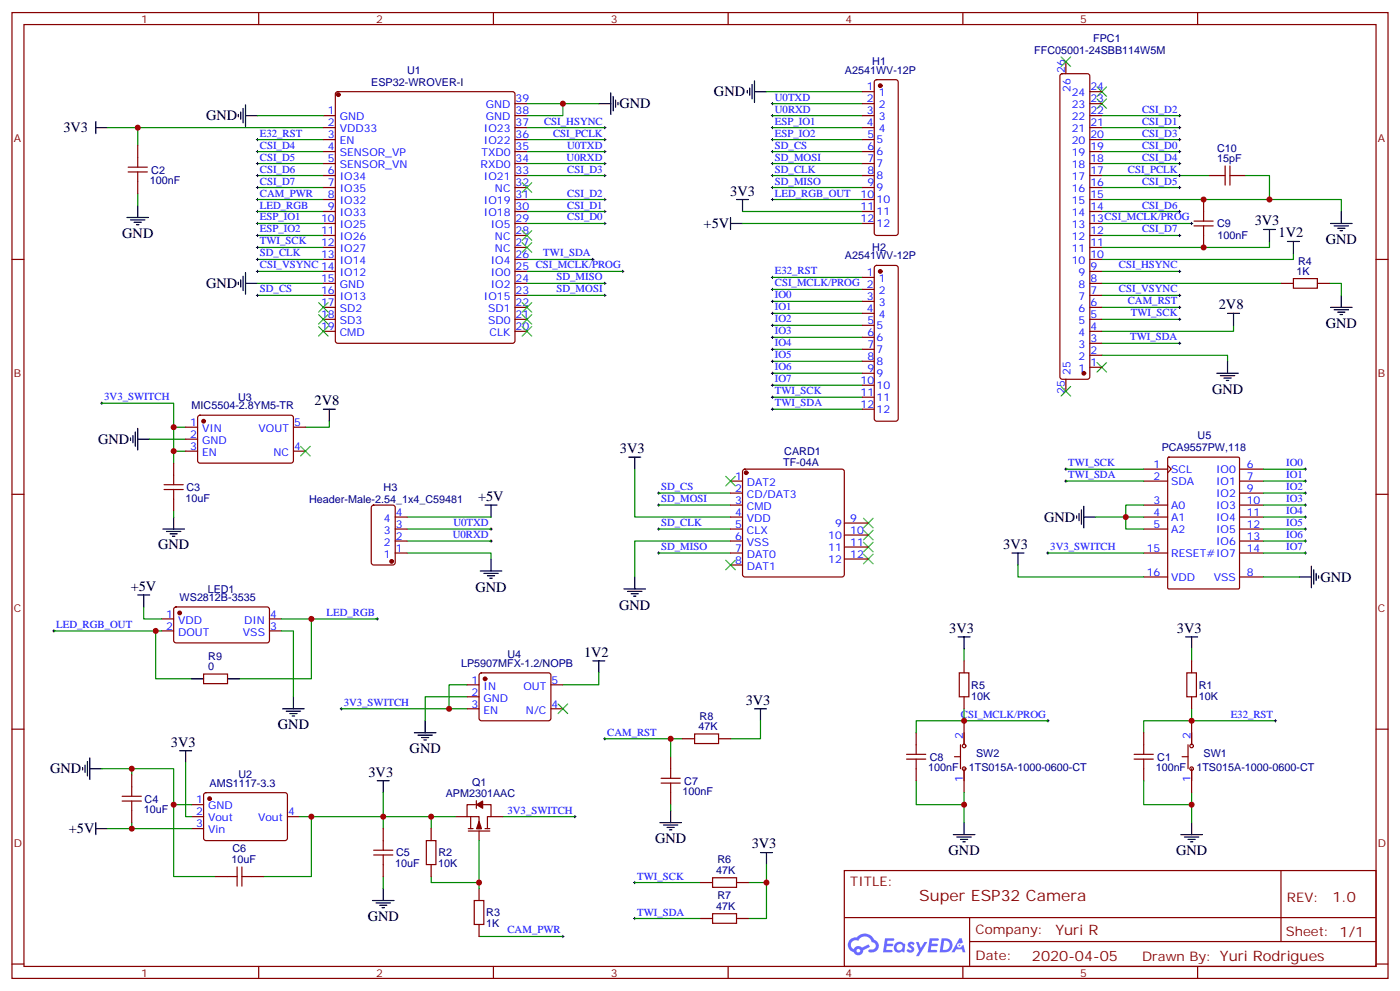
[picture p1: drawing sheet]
<svg xmlns="http://www.w3.org/2000/svg" width="412mm" height="292mm" viewBox="0 0 412 292" stroke-linecap="round" stroke-linejoin="round" font-family="sans-serif">
<g fill="none" stroke="#870000" stroke-width=".35">
<path d="M3.5 3.7h405.4v284.3h-405.4zM7.1 7.2h398.2v277.3h-398.2zM76.2 3.7v3.5M145.3 3.7v3.5M214.5 3.7v3.5M283.6 3.7v3.5M352.8 3.7v3.5M3.5 76.4h3.6M405.3 76.4h3.6M3.5 145.5h3.6M405.3 145.5h3.6M3.5 214.7h3.6"/>
<path d="M405.3 214.7h3.6M248.7 256.3h156.6v28.2h-156.6zM377.3 256.3v20.9M248.7 270.1h156.5M285.6 277.2h119.6M285.6 270.1v14.2M3.5 283.8h3.6M76.2 284.5v3.5M145.3 284.5v3.5M214.5 284.5v3.5M283.6 284.5v3.5M352.8 284.5v3.5"/>
<path d="M405.3 283.8h3.6"/>
</g>
<g fill="#5487ff">
<path d="M267.7 277.5a1.22 1.22 0 0 1 1.7 .2l-.4 .6a.47 .47 0 0 0-.3-.4 .47 .47 0 0 0-.5 .2l.1 .2a1.14 1.14 0 0 1 .8 1.8 1.14 1.14 0 0 1-1.9 0l-.2-.2 .5-.6 .7 .5a.29 .29 0 0 0 .3-.3 .29 .29 0 0 0-.2-.3 1.04 1.04 0 0 1-.6-1.7z"/>
<path d="M260.7 276.2h2.4l.3 .2-.2 .5-1.8 .1-.1 .8h1.5l.3 .4-.3 .4h-1.6l-.2 1.1h1.7l.2 .3-.2 .3-2.6 .1z"/>
<path d="M273.8 276.2h2.4l.3 .2-.1 .5-1.8 .1-.2 .8h1.6l.3 .4-.4 .4-1.6-.1-.1 1.1 1.7 .1 .2 .3-.2 .3-2.6 .1z"/>
<path d="M282.6 276.2h.7l.3 1.3-.6 .3a.69 .69 0 0 0-1 .3 .69 .69 0 0 0 .4 .9 .69 .69 0 0 0 .9-.6l.5-.2 .6 2.2h-.8l-.2-.9h-1.8l-.5 .9h-.8z"/>
<path d="M269.8 277.3h.8l.6 1.8 1.1-1.8h.9l-2.6 4.2h-.8l.9-1.5z"/>
<path d="M277.4 276.2l-.6 4.2h1.3a2.11 2.11 0 0 0 2.5-2.1 2.11 2.11 0 0 0-2.5-2.1zM278.1 277a1.39 1.39 0 0 1 1.7 1.4 1.39 1.39 0 0 1-1.8 1.2h-.3z"/>
<path d="M263.7 277.8a1.54 1.54 0 0 0-.1 2.2 1.54 1.54 0 0 0 2.2 .1l.6 .3 .3-2.3-.2-.3h-.4a1.49 1.49 0 0 0-2.4 0zM264 278.8a.94 .94 0 0 1 1.8 0 .94 .94 0 0 1-1.8 0z"/>
<path d="M250.4 276.6a2.18 2.18 0 0 0 1.1 3.7 1.44 1.44 0 0 0 1.6 .9 1.44 1.44 0 0 0 1.2-1.4l2-1.1-.5-.7-1.9 1a1.47 1.47 0 0 0-2.4 .4 1.39 1.39 0 0 1-.7-1.9 1.39 1.39 0 0 1 2-.5 2.12 2.12 0 0 1 2.2-1.3 2.12 2.12 0 0 1 1.9 1.7 1.14 1.14 0 0 1 1.1 1.4 1.14 1.14 0 0 1-1.7 .7 .43 .43 0 0 0-.5 .4 .43 .43 0 0 0 .4 .5 1.98 1.98 0 0 0 2.5-1.2 1.98 1.98 0 0 0-1.2-2.6 3.1 3.1 0 0 0-5.3-.6l-.9 .1zM252.3 279.9a.55 .55 0 0 1 1.1 0 .55 .55 0 0 1-1.1 0z"/>
<circle cx="282.6" cy="278.3" r=".26"/>
</g>
<g fill="none" stroke="#000" stroke-width=".35">
<path d="M28.2 37.6h3.5M28.2 35.8v3.5M70.2 33.7v.7M70.9 33v2.1M71.6 31.9v4.3M72.3 30.9v6.3M72.3 34h3.5M176.4 30.5h3.5M179.9 27.3v6.4M180.6 28.4v4.2M181.3 29.5v2.1M182 30.2v.7"/>
<path d="M220.1 26.6v.7M220.8 25.9v2.1M221.5 24.9v4.2M222.2 27h3.6M222.2 23.8v6.4M217 58.7h3.5M218.7 58.7v3.6M37.4 64h6.3M38.5 64.7h4.2M39.5 65.4h2.1M40.2 66.1h.7M40.6 60.5v3.5"/>
<path d="M215.2 65.8h3.5M215.2 64v3.6M372.2 67.6h3.5M373.9 67.6v3.5M379.2 71.1h3.6M381 71.1v3.5M391.9 65.8h6.4M393 66.5h4.2M394.1 67.2h2.1M394.8 67.9h.7M395.1 62.3v3.5M70.2 83.1v.7"/>
<path d="M70.9 82.4v2.1M71.6 81.3v4.2M72.3 83.4h3.5M72.3 80.3v6.3M361.6 92.3h3.5M363.4 92.3v3.5M391.9 90.5h6.4M393 91.2h4.2M394.1 91.9h2.1M394.8 92.6h.7M395.1 87v3.5M358.4 109.9h6.4"/>
<path d="M359.5 110.6h4.2M360.5 111.3h2.2M361.2 112h.7M361.6 106.4v3.5M38.5 128.9v.7M39.2 128.2v2.2M39.9 127.2v4.2M40.6 126.1v6.4M40.6 129.3h3.5M95.2 120.5h3.6M97 120.5v3.5M185.2 134.6h3.5"/>
<path d="M187 134.6v3.5M48 155.8h6.3M49 156.5h4.3M50.1 157.2h2.1M50.8 157.9h.7M51.2 152.2v3.6M142.9 148.7h3.5M144.6 148.7v3.5M317.1 151.9v.7M317.9 151.2v2.1M318.6 150.1v4.2M319.3 152.2h3.5"/>
<path d="M319.3 149v6.4M40.6 175.2h3.5M42.3 175.2v3.5M141.5 168.1h6.3M142.5 168.8h4.3M143.6 169.5h2.1M144.3 170.2h.7M144.6 164.6v3.5M183.8 173.4h6.3M184.9 174.1h4.2M185.9 174.8h2.1M186.6 175.5h.7"/>
<path d="M187 169.9v3.5M298.1 162.8h3.5M299.9 162.8v3.5M382.8 169.9h3.5M386.3 166.7v6.3M387 167.7v4.3M387.7 168.8v2.1M388.4 169.5v.7M56.4 199.8h3.6M67 199.8h3.6M174.6 194.6h3.6M176.4 194.6v3.5"/>
<path d="M282.2 187.5h3.6M284 187.5v3.5M349.2 187.5h3.6M351 187.5v3.5M83.3 208.7h6.3M84.3 209.4h4.2M85.4 210.1h2.1M86.1 210.8h.7M86.4 205.1v3.6M122.1 215.7h6.3M123.1 216.4h4.3M124.2 217.1h2.1"/>
<path d="M124.9 217.8h.7M125.2 212.2v3.5M222.2 208.7h3.6M224 208.7v3.5M24.3 226v.7M25 225.2v2.2M25.8 224.2v4.2M26.5 226.3h3.5M26.5 223.1v6.4M52.9 221h3.5M54.7 221v3.5M111.1 229.8h3.6"/>
<path d="M112.9 229.8v3.6M197.6 238.7v3.5M28.2 242.2v3.5M28.2 243.9h3.5M194.4 242.2h6.3M195.4 242.9h4.3M196.5 243.6h2.1M197.2 244.3h.7M224 251h3.5M225.8 251v3.5M280.8 245.7h6.4M281.9 246.4h4.2"/>
<path d="M282.9 247.1h2.1M283.6 247.8h.7M284 242.2v3.5M347.8 245.7h6.4M348.9 246.4h4.2M350 247.1h2.1M350.7 247.8h.7M351 242.2v3.5M109.7 265.1h6.4M110.8 265.8h4.2M111.8 266.5h2.1M112.5 267.2h.7"/>
<path d="M112.9 261.6v3.5"/>
</g>
<g fill="none" stroke="#000" stroke-width=".29">
<path d="M177.8 37.6h.7M178.2 37.2v.7M227.2 37.6h.7M227.2 34h.7M227.2 30.5h.7M227.5 30.2v.7M227.5 33.7v.7M227.5 37.2v.7M347.1 37.6h.7M347.1 34h.7M347.5 33.7v.7M347.5 37.2v.7"/>
<path d="M75.5 41.1h.7M75.5 58.7h.7M75.5 44.6h.7M75.5 48.2h.7M75.5 51.7h.7M75.5 55.2h.7M75.8 40.7v.8M75.8 44.3v.7M75.8 47.8v.7M75.8 51.3v.7M75.8 54.9v.7M75.8 58.4v.7"/>
<path d="M177.8 41.1h.7M177.8 58.7h.7M177.8 44.6h.7M177.8 48.2h.7M177.8 51.7h.7M178.2 40.7v.8M178.2 44.3v.7M178.2 47.8v.7M178.2 51.3v.7M178.2 58.4v.7M227.2 41.1h.7M227.2 58.7h.7"/>
<path d="M227.2 44.6h.7M227.2 48.2h.7M227.2 51.7h.7M227.2 55.2h.7M227.5 40.7v.8M227.5 44.3v.7M227.5 47.8v.7M227.5 51.3v.7M227.5 54.9v.7M227.5 58.4v.7M347.1 41.1h.7M347.1 44.6h.7"/>
<path d="M347.1 48.2h.7M347.1 51.7h.7M347.1 55.2h.7M347.5 40.7v.8M347.5 44.3v.7M347.5 47.8v.7M347.5 51.3v.7M347.5 54.9v.7M75.5 62.3h.7M75.5 79.9h.7M75.5 76.4h.7M75.5 72.8h.7"/>
<path d="M75.5 69.3h.7M75.5 65.8h.7M75.8 61.9v.7M75.8 65.4v.7M75.8 69v.7M75.8 72.5v.7M75.8 76v.7M75.8 79.6v.7M174.3 76.4h.7M174.6 76v.7M177.8 62.3h.7M177.8 65.8h.7"/>
<path d="M178.2 61.9v.7M178.2 65.4v.7M183.1 79.9h.7M183.4 79.6v.7M347.1 62.3h.7M347.1 79.9h.7M347.1 69.3h.7M347.5 61.9v.7M347.5 69v.7M347.5 79.6v.7M350.7 65.8h.7M351 65.4v.7"/>
<path d="M75.5 87h.7M75.8 86.6v.7M177.8 87h.7M177.8 83.4h.7M178.2 83.1v.7M178.2 86.6v.7M227.2 85.2h.7M227.2 81.7h.7M227.2 99.3h.7M227.2 95.8h.7M227.2 92.3h.7M227.2 88.7h.7"/>
<path d="M227.5 81.3v.7M227.5 84.8v.7M227.5 88.4v.7M227.5 91.9v.7M227.5 95.4v.7M227.5 99v.7M347.1 87h.7M347.1 90.5h.7M347.1 94h.7M347.5 86.6v.7M347.5 90.1v.7M347.5 93.7v.7"/>
<path d="M29.6 118.7h.7M30 118.4v.7M227.2 113.4h.7M227.2 109.9h.7M227.2 106.4h.7M227.2 102.8h.7M227.2 116.9h.7M227.5 102.5v.7M227.5 106v.7M227.5 109.5v.7M227.5 113.1v.7M227.5 116.6v.7"/>
<path d="M347.1 101.1h.7M347.5 100.7v.7M227.2 120.5h.7M227.5 120.1v.7M313.6 138.1h.7M314 137.8v.7M384.2 138.1h.7M384.5 137.8v.7M144.3 155.8h.7M144.3 159.3h.7M144.6 155.4v.7M144.6 158.9v.7"/>
<path d="M193.7 145.2h.7M193.7 148.7h.7M193.7 155.8h.7M194 144.8v.7M194 148.3v.7M194 155.4v.7M313.6 141.6h.7M314 141.3v.7M384.2 145.2h.7M384.2 148.7h.7M384.2 155.8h.7M384.2 141.6h.7"/>
<path d="M384.2 152.2h.7M384.2 159.3h.7M384.5 141.3v.7M384.5 144.8v.7M384.5 148.3v.7M384.5 151.9v.7M384.5 155.4v.7M384.5 158.9v.7M193.7 162.8h.7M194 162.5v.7M308.3 162.8h.7M308.7 162.5v.7"/>
<path d="M384.2 162.8h.7M384.5 162.5v.7M15.5 185.7h.7M15.9 185.4v.7M110.8 182.2h.7M111.1 181.9v.7M100.2 208.7h.7M100.5 208.3v.7M177.8 217.5h.7M178.2 217.1v.7M308.3 212.2h.7M308.7 211.8v.7"/>
<path d="M375.4 212.2h.7M375.7 211.8v.7M169 240.4h.7M169.3 240.1v.7M186.6 259.8h.7M187 259.5v.7M165.5 275.7h.7M165.8 275.3v.7M186.6 270.4h.7M187 270.1v.7"/>
</g>
<g fill="none" stroke="#008700" stroke-width=".35">
<path d="M31.7 37.6h63.5M40.6 37.6v5.3M75.8 34h19.4M155.2 37.6h23M155.2 30.5h21.2M165.8 30.5v3.5h-10.6M225.8 27h28.2M227.5 37.6h26.5M227.5 34h26.5M227.5 30.5h26.5M324.6 37.6h22.9M324.6 34h22.9"/>
<path d="M40.6 57v3.5M75.8 41.1h19.4M75.8 44.6h19.4M75.8 48.2h19.4M75.8 51.7h19.4M75.8 55.2h19.4M75.8 58.7h19.4M155.2 41.1h23M155.2 44.6h23M155.2 48.2h23M155.2 51.7h23M155.2 58.7h23"/>
<path d="M227.5 41.1h26.5M227.5 44.6h26.5M227.5 48.2h26.5M227.5 51.7h26.5M227.5 55.2h26.5M227.5 58.7h26.5M324.6 51.7h31.7M324.6 58.7h70.5v3.6M324.6 41.1h22.9M324.6 44.6h22.9M324.6 48.2h22.9M324.6 55.2h22.9"/>
<path d="M366.9 51.7h7v7M75.8 62.3h19.4M75.8 79.9h19.4M75.8 76.4h19.4M75.8 72.8h19.4M75.8 69.3h19.4M75.8 65.8h19.4M155.2 62.3h23M155.2 79.9h28.2M155.2 76.4h19.4M155.2 65.8h23M218.7 62.3h35.3"/>
<path d="M218.7 65.8h35.3M324.6 62.3h22.9M324.6 79.9h22.9M324.6 69.3h22.9M324.6 65.8h26.4M373.9 71.1v1.7h-49.3M381 74.6v1.8h-56.4M75.8 87h19.4M75.8 83.4h19.4M155.2 87h23M155.2 83.4h23M227.5 99.3h26.5"/>
<path d="M227.5 95.8h26.5M227.5 92.3h26.5M227.5 88.7h26.5M227.5 85.2h26.5M227.5 81.7h26.5M324.6 87h22.9M324.6 83.4h52.9M324.6 90.5h22.9M324.6 94h22.9M363.4 95.8v1.7h-38.8M391.6 83.4h3.5v3.6M30 118.7h21.2v7.1"/>
<path d="M227.5 113.4h26.5M227.5 109.9h26.5M227.5 106.4h26.5M227.5 102.8h26.5M227.5 116.9h26.5M324.6 104.6h37v1.8M324.6 101.1h22.9M44.1 129.3h10.6M51.2 132.8v3.5M54.7 125.8h-3.5v7h3.5M97 124v1.8h-7M187 138.1v14.1h28.2"/>
<path d="M227.5 120.5h26.5M314 138.1h22.9M372.2 138.1h12.3M51.2 150.5v1.7M119.9 155.8h24.7M119.9 152.2h24.7M119.9 159.3h24.7M194 155.8h21.2M194 145.2h21.2M194 148.7h21.2M215.2 159.3h-28.2v10.6M314 141.6h22.9"/>
<path d="M322.8 152.2h14.1M336.9 148.7h-5.3v7.1h5.3M372.2 155.8h12.3M372.2 152.2h12.3M372.2 141.6h12.3M372.2 145.2h12.3M372.2 148.7h12.3M372.2 159.3h12.3M42.3 178.7v3.5h5.3M119.9 162.8h24.7v1.8M194 162.8h21.2M299.9 166.3v3.6h37"/>
<path d="M308.7 162.8h28.2M372.2 162.8h12.3M372.2 169.9h10.6M15.9 185.7h31.7M45.9 185.7v14.1h10.5M82.9 185.7h3.5v19.4M82.9 182.2h28.2M91.7 182.2v17.6h-21.1M176.4 198.1v3.5h-10.6M284 191v3.6M351 191v3.6M100.5 208.7h31.8"/>
<path d="M137.6 201.6h-5.3v7.1h5.3M137.6 205.1h-12.4v7.1M178.2 217.5h22.9M197.6 217.5v5.3M224 212.2v5.3h-8.8M284 208.7v3.5M308.7 212.2h-38.8v3.5M351 208.7v3.5M375.7 212.2h-38.8v3.5M30 226.3h21.2v10.6h5.2M38.8 226.3v1.8M51.2 236.9v21.2h12.3"/>
<path d="M54.7 224.5v15.9h1.7M112.9 233.4v7h-24.7M197.6 236.9v1.8M269.9 229.8v7.1h14.1M284 233.4v8.8M336.9 229.8v7.1h14.1M351 233.4v8.8M31.7 243.9h24.7M38.8 242.2v1.7M91.7 240.4v17.7h-14.1M112.9 258.1v3.5M127 240.4v3.5"/>
<path d="M134.1 240.4h-21.2v3.5M141.1 247.5v12.3h-14.1v-1.7M141.1 259.8v1.8M148.2 240.4h21.1M187 259.8h19.4M225.8 254.5v5.3h-5.3M225.8 259.8v10.6h-5.3M141.1 275.7h24.7M187 270.4h19.4"/>
</g>
<g fill="none" stroke="#870000" stroke-width=".35">
<path d="M314 18.2v3.5M95.2 34h3.6M95.2 37.6h3.6M99 27.2l.5-.2h51.5l.5 .2 .2 .5v72.7l-.2 .5-.5 .2h-51.5l-.5-.3-.2-.4v-72.7zM151.7 34h3.5M151.7 37.6h3.5M151.7 30.5h3.5M254 34h3.5M254 37.6h3.5M254 30.5h3.5M254 27h3.5M257.8 23.7l.4-.2h5.7l.5 .2 .2 .5v44.4l-.3 .5-.4 .2h-5.7l-.5-.2-.2-.5v-44.4z"/>
<path d="M312.4 21.9l.5-.2h7.4l.5 .2 .2 .5v88.5l-.2 .5-.5 .3h-7.4l-.5-.3-.2-.5v-88.5zM321 34h3.6M321 37.6h3.6M321 30.5h3.6M321 27h3.6M37.7 49.2h5.7M37.7 50.6h5.7M40.6 42.9v6.3M40.6 50.6v6.4M95.2 41.1h3.6M95.2 44.6h3.6M95.2 48.2h3.6"/>
<path d="M95.2 51.7h3.6M95.2 55.2h3.6M95.2 58.7h3.6M151.7 41.1h3.5M151.7 44.6h3.5M151.7 48.2h3.5M151.7 51.7h3.5M151.7 55.2h3.5M151.7 58.7h3.5M254 41.1h3.5M254 44.6h3.5M254 48.2h3.5"/>
<path d="M254 51.7h3.5M254 55.2h3.5M254 58.7h3.5M321 41.1h3.6M321 44.6h3.6M321 48.2h3.6M321 51.7h3.6M321 55.2h3.6M321 58.7h3.6M354.5 58.7v6.4M356.3 51.7h4.6M360.9 48.9v5.6"/>
<path d="M362.3 51.7h4.6M362.3 48.9v5.6M95.2 62.3h3.6M95.2 65.8h3.6M95.2 69.3h3.6M95.2 72.8h3.6M95.2 76.4h3.6M95.2 79.9h3.6M151.7 62.3h3.5M151.7 65.8h3.5M151.7 69.3h3.5M151.7 72.8h3.5"/>
<path d="M151.7 76.4h3.5M151.7 79.9h3.5M254 62.3h3.5M254 65.8h3.5M257.8 78.3l.4-.2h5.7l.5 .2 .2 .5v44.5l-.3 .5-.4 .2h-5.7l-.5-.2-.2-.5v-44.5zM321 62.3h3.6M321 65.8h3.6M321 69.3h3.6M321 72.8h3.6M321 76.4h3.6M321 79.9h3.6M351.7 65.1h5.7"/>
<path d="M351.7 66.5h5.7M354.5 66.5v6.3M95.2 83.4h3.6M95.2 87h3.6M95.2 90.5h3.6M95.2 94h3.6M95.2 97.5h3.6M151.7 83.4h3.5M151.7 87h3.5M151.7 90.5h3.5M151.7 94h3.5M151.7 97.5h3.5"/>
<path d="M254 81.7h3.5M254 85.2h3.5M254 88.7h3.5M254 92.3h3.5M254 95.8h3.5M254 99.3h3.5M321 83.4h3.6M321 87h3.6M321 90.5h3.6M321 94h3.6M321 97.5h3.6M377.5 83.4h3.5"/>
<path d="M381 82h7.1v2.8h-7.1zM388.1 83.4h3.5M254 102.8h3.5M254 106.4h3.5M254 109.9h3.5M254 113.4h3.5M254 116.9h3.5M314 111.7v3.5M321 108.1h3.6M321 104.6h3.6M321 101.1h3.6M51.2 136.3v6.4"/>
<path d="M54.7 125.8h3.5M54.7 129.3h3.5M54.7 132.8h3.5M58.4 122.4l.5-.2 27.1 .1 .4 .6v13l-.7 .4h-27.1l-.4-.7v-12.7zM86.4 125.8h3.6M86.4 132.8h3.6M219 138.3l.4-.2h28.6l.5 .2 .2 .5v30.4l-.2 .5-.5 .2h-28.6l-.5-.3-.2-.4v-30.4zM254 120.5h3.5M336.9 138.1h7.1M344 137.1l1 1-1 1.1M344 134.8l.3-.2h20.5l.3 .2v38.2l-.2 .3-20.6 .1-.3-.2zM365.1 138.1h7.1"/>
<path d="M48.3 144.1h5.7M48.3 142.7h5.7M51.2 144.1v6.4M109.6 148.9l.5-.2h5.6l.7 .4v16.5l-.4 .7h-5.9l-.7-.4v-16.5zM116.4 152.2h3.5M116.4 155.8h3.5M116.4 159.3h3.5M215.2 141.6h3.5M215.2 148.7h3.5M215.2 152.2h3.5M215.2 155.8h3.5M215.2 145.2h3.5"/>
<path d="M215.2 159.3h3.5M248.7 154h7.1M248.7 157.5h7.1M336.9 141.6h7.1M336.9 148.7h7.1M336.9 152.2h7.1M336.9 155.8h7.1M365.1 141.6h7.1M365.1 148.7h7.1M365.1 152.2h7.1M365.1 155.8h7.1M365.1 145.2h7.1"/>
<path d="M365.1 159.3h7.1M51.4 178.9l.5-.2h27l.5 .7-.1 9.4-.6 .5-27.1-.1-.4-.6v-9.2zM116.4 162.8h3.5M215.2 162.8h3.5M215.2 166.3h3.5M248.7 161h7.1M248.7 164.6h7.1M336.9 169.9h7.1M336.9 162.8h7.1M365.1 169.9h7.1M365.1 162.8h7.1M47.6 182.2h3.6"/>
<path d="M47.6 185.7h3.6M60 198.4h7v2.9h-7zM79.4 182.2h3.5M79.4 185.7h3.5M141.3 198.3l.5-.2h20l.5 .7-.1 13-.6 .4-20.1-.1-.4-.6v-12.7zM282.6 198.1h2.8v7h-2.8zM284 194.6v3.5M349.6 198.1h2.8v7h-2.8zM351 194.6v3.5M137.6 201.6h3.5M137.6 205.1h3.5M137.6 208.7h3.5"/>
<path d="M162.3 201.6h3.5M162.3 208.7h3.5M201.1 217.5h3.5M204.6 216.1h7.1v2.8h-7.1zM211.7 217.5h3.5M269.9 215.7v6.4M282.9 219.3v7M284 205.1v3.6M284 212.2v7.1M336.9 215.7v6.4M350 219.3v7M351 205.1v3.6"/>
<path d="M351 212.2v7.1M36 235.8h5.6M36 234.4h5.6M38.8 228.1v6.3M38.8 235.8v6.4M56.4 236.9h3.6M60.2 233.6l.5-.2h23.5l.5 .7-.1 12.9-.6 .5-23.6-.1-.4-.6v-12.7zM140.1 236.9h-2.5v3.5h3.5v3.5M140.3 235.7v2.3M141.8 236.9h2.8v3.5h-1v3.5M194.7 229.1h5.7M194.7 230.5h5.7"/>
<path d="M197.6 222.8v6.3M197.6 230.5v6.4M267.1 222.1h5.6M267.1 223.5h5.6M269.9 223.5v6.3M281.2 222.8h1.7M284 226.3v7.1M334.1 222.1h5.6M334.1 223.5h5.6M336.9 223.5v6.3M348.2 222.8h1.8M351 226.3v7.1"/>
<path d="M56.4 240.4h3.6M56.4 243.9h3.6M63.5 258.1h6.3M69.8 255.2v5.7M71.3 255.2v5.7M71.3 258.1h6.3M84.7 240.4h3.5M110.1 251.7h5.6M110.1 250.3h5.6M112.9 243.9v6.4M112.9 251.7v6.4M125.6 247.5h2.8v7h-2.8z"/>
<path d="M127 243.9v3.6M127 254.5v3.6M134.1 240.4h3.5M137.9 243.9h1.4M137.9 244.7h6.4M138.6 240.4v3.5M140.4 243.9h1.4M141.1 244.7v2.8M142.9 243.9h1.4M144.6 240.4h3.6M206.4 259.8h3.5M209.9 258.4h7.1v2.8h-7.1z"/>
<path d="M217 259.8h3.5M139.7 265.1h2.8v7.1h-2.8zM141.1 261.6v3.5M141.1 272.2v3.5M206.4 270.4h3.5M209.9 269h7.1v2.8h-7.1zM217 270.4h3.5"/>
<circle cx="284" cy="219.6" r=".53"/>
<circle cx="351" cy="219.6" r=".53"/>
<circle cx="284" cy="226.3" r=".53"/>
<circle cx="351" cy="226.3" r=".53"/>
</g>
<g fill="#870000" stroke="#870000" stroke-width=".35">
<path d="M140.4 236.9l1.8-1.1v2.1z"/>
<path d="M141.1 241.8l.7 2.1h-1.4z"/>
<circle cx="61.7" cy="235.1" r=".53"/>
<circle cx="60" cy="124" r=".53"/>
<circle cx="142.9" cy="199.8" r=".53"/>
<circle cx="99.7" cy="27.9" r=".53"/>
<circle cx="52.9" cy="180.4" r=".53"/>
<circle cx="259.3" cy="25.2" r=".53"/>
<circle cx="259.3" cy="79.9" r=".53"/>
<circle cx="319.3" cy="109.9" r=".53"/>
<circle cx="115.4" cy="165.3" r=".53"/>
<circle cx="219.8" cy="139.2" r=".53"/>
</g>
<g fill="none" stroke="#3c3" stroke-width=".35">
<path d="M312.6 16.8l2.8 2.8M315.4 16.8l-2.8 2.8M323.1 25.6l2.9 2.8M323.1 29.1l2.9 2.8M326 25.6l-2.9 2.8M326 29.1l-2.9 2.8M153.8 53.8l2.8 2.8M156.6 53.8l-2.8 2.8M153.8 67.9l2.8 2.8M153.8 71.4l2.8 2.9M156.6 67.9l-2.8 2.8M156.6 71.4l-2.8 2.9"/>
<path d="M93.8 89.1l2.9 2.8M93.8 92.6l2.9 2.8M93.8 96.1l2.9 2.9M96.7 89.1l-2.9 2.8M96.7 92.6l-2.9 2.8M96.7 96.1l-2.9 2.9M153.8 89.1l2.8 2.8M153.8 92.6l2.8 2.8M153.8 96.1l2.8 2.9M156.6 89.1l-2.8 2.8M156.6 92.6l-2.8 2.8M156.6 96.1l-2.8 2.9"/>
<path d="M312.6 113.8l2.8 2.8M315.4 113.8l-2.8 2.8M323.1 106.7l2.9 2.8M326 106.7l-2.9 2.8M88.5 131.4l2.9 2.8M91.4 131.4l-2.9 2.8M213.8 140.2l2.8 2.9M216.6 140.2l-2.8 2.9M254.4 152.6l2.8 2.8M254.4 156.1l2.8 2.8M254.4 159.6l2.8 2.9M257.2 152.6l-2.8 2.8"/>
<path d="M257.2 156.1l-2.8 2.8M257.2 159.6l-2.8 2.9M213.8 164.9l2.8 2.8M216.6 164.9l-2.8 2.8M254.4 163.2l2.8 2.8M257.2 163.2l-2.8 2.8M164.4 207.3l2.8 2.8M167.2 207.3l-2.8 2.8"/>
</g>
<g fill="#c00">
<circle cx="45.9" cy="185.7" r=".88"/>
<circle cx="165.8" cy="30.5" r=".88"/>
<circle cx="141.1" cy="259.8" r=".88"/>
<circle cx="284" cy="236.9" r=".88"/>
<circle cx="284" cy="212.2" r=".88"/>
<circle cx="331.6" cy="152.2" r=".88"/>
<circle cx="197.6" cy="217.5" r=".88"/>
<circle cx="127" cy="240.4" r=".88"/>
<circle cx="112.9" cy="240.4" r=".88"/>
<circle cx="51.2" cy="236.9" r=".88"/>
<circle cx="38.8" cy="226.3" r=".88"/>
<circle cx="351" cy="212.2" r=".88"/>
<circle cx="40.6" cy="37.6" r=".88"/>
<circle cx="38.8" cy="243.9" r=".88"/>
<circle cx="91.7" cy="240.4" r=".88"/>
<circle cx="51.2" cy="132.8" r=".88"/>
<circle cx="51.2" cy="125.8" r=".88"/>
<circle cx="132.3" cy="208.7" r=".88"/>
<circle cx="351" cy="236.9" r=".88"/>
<circle cx="225.8" cy="259.8" r=".88"/>
<circle cx="354.5" cy="58.7" r=".88"/>
<circle cx="373.9" cy="58.7" r=".88"/>
<circle cx="354.5" cy="72.8" r=".88"/>
<circle cx="91.7" cy="182.2" r=".88"/>
</g>
<text font-size="4.6" fill="#800" x="270.8" y="265.3">Super ESP32 Camera</text>
<g font-size="4.2">
<text x="210.3" y="28.4">GND</text>
<text x="60.7" y="35.5">GND</text>
<text x="182.5" y="31.9">GND</text>
<text x="18.7" y="39">3V3</text>
<text x="215.1" y="57.6">3V3</text>
<text x="36" y="70">GND</text>
<text x="207.2" y="67.2">+5V</text>
<text x="369.6" y="66.3">3V3</text>
<text x="376.7" y="69.8">1V2</text>
<text x="390.6" y="71.8">GND</text>
<text x="60.7" y="84.8">GND</text>
<text x="359" y="91">2V8</text>
<text x="390.6" y="96.5">GND</text>
<text x="92.7" y="119.2">2V8</text>
<text x="357" y="115.9">GND</text>
<text x="28.9" y="130.7">GND</text>
<text x="182.6" y="133.3">3V3</text>
<text x="140.8" y="147.5">+5V</text>
<text x="307.6" y="153.6">GND</text>
<text x="46.6" y="161.7">GND</text>
<text x="295.5" y="161.6">3V3</text>
<text x="38.5" y="173.9">+5V</text>
<text x="388.9" y="171.3">GND</text>
<text x="140.1" y="174.2">GND</text>
<text x="182.4" y="179.5">GND</text>
<text x="279.6" y="186.3">3V3</text>
<text x="346.7" y="186.3">3V3</text>
<text x="172" y="193.3">1V2</text>
<text x="219.7" y="207.4">3V3</text>
<text x="81.9" y="214.7">GND</text>
<text x="50.3" y="219.8">3V3</text>
<text x="120.7" y="221.8">GND</text>
<text x="14.8" y="227.7">GND</text>
<text x="108.5" y="228.6">3V3</text>
<text x="20.3" y="245.3">+5V</text>
<text x="193" y="248.2">GND</text>
<text x="221.4" y="249.8">3V3</text>
<text x="279.4" y="251.7">GND</text>
<text x="346.5" y="251.7">GND</text>
<text x="108.3" y="271.1">GND</text>
</g>
<g font-size="4.2" fill="#800">
<text x="392.5" y="265.6">1.0</text>
<text x="310.9" y="275.1">Yuri R</text>
<text x="304" y="282.9">2020-04-05</text>
</g>
<g font-size="3.9" fill="#800">
<text x="250.5" y="260.9">TITLE:</text>
<text x="379.1" y="265.6">REV:</text>
<text x="287.4" y="275.1">Company:</text>
<text x="378.7" y="275.7">Sheet: 1/1</text>
<text x="287.4" y="282.8">Date:</text>
<text x="336.4" y="282.8">Drawn By: Yuri Rodrigues</text>
</g>
<g font-size="3.2" fill="#800">
<text x="41.6" y="6.7">1</text>
<text x="110.8" y="6.7">2</text>
<text x="179.9" y="6.7">3</text>
<text x="249.1" y="6.7">4</text>
<text x="318.2" y="6.7">5</text>
<text x="4.1" y="41.8">A</text>
<text x="405.9" y="41.8">A</text>
<text x="4.1" y="110.9">B</text>
<text x="405.9" y="110.9">B</text>
<text x="4.1" y="180.1">C</text>
<text x="405.9" y="180.1">C</text>
<text x="4.1" y="249.2">D</text>
<text x="405.9" y="249.2">D</text>
<text x="41.6" y="287.5">1</text>
<text x="110.8" y="287.5">2</text>
<text x="179.9" y="287.5">3</text>
<text x="249.1" y="287.5">4</text>
<text x="318.2" y="287.5">5</text>
</g>
<g font-size="3.2" fill="#000080">
<text x="304.7" y="15.8">FFC05001-24SBB114W5M</text>
<text x="322" y="12.2">FPC1</text>
<text x="119.9" y="21.7">U1</text>
<text x="248.9" y="21.7">A2541WV-12P</text>
<text x="256.9" y="19.2">H1</text>
<text x="109.4" y="25.2">ESP32-WROVER-I</text>
<text x="358.5" y="47.8">15pF</text>
<text x="358.5" y="44.7">C10</text>
<text x="44.6" y="51.1">C2</text>
<text x="44.1" y="54">100nF</text>
<text x="358.5" y="67">C9</text>
<text x="358.7" y="70.5">100nF</text>
<text x="248.9" y="76.4">A2541WV-12P</text>
<text x="256.9" y="73.9">H2</text>
<text x="381.9" y="81">1K</text>
<text x="382.4" y="78">R4</text>
<text x="70.1" y="118">U3</text>
<text x="56.4" y="120.5">MIC5504-2.8YM5-TR</text>
<text x="352.8" y="129.3">U5</text>
<text x="230.7" y="137.1">TF-04A</text>
<text x="231" y="133.9">CARD1</text>
<text x="342.2" y="132.8">PCA9557PW,118</text>
<text x="54.7" y="147.8">10uF</text>
<text x="54.9" y="144.5">C3</text>
<text x="91.1" y="148.1">Header-Male-2.54_1x4_C59481</text>
<text x="113" y="144.4">H3</text>
<text x="52.9" y="176.9">WS2812B-3535</text>
<text x="61.2" y="174.4">LED1</text>
<text x="61.3" y="197.4">0</text>
<text x="61.3" y="194.2">R9</text>
<text x="135.8" y="196.3">LP5907MFX-1.2/NOPB</text>
<text x="149.5" y="193.8">U4</text>
<text x="286.1" y="202.8">R5</text>
<text x="353.1" y="202.8">R1</text>
<text x="286.1" y="205.9">10K</text>
<text x="353.1" y="205.9">10K</text>
<text x="205.7" y="215">47K</text>
<text x="206.1" y="211.8">R8</text>
<text x="273.4" y="226.9">100nF</text>
<text x="273.9" y="224">C8</text>
<text x="285.4" y="227">1TS015A-1000-0600-CT</text>
<text x="287.5" y="222.8">SW2</text>
<text x="340.4" y="226.9">100nF</text>
<text x="340.9" y="224">C1</text>
<text x="352.4" y="227">1TS015A-1000-0600-CT</text>
<text x="354.5" y="222.8">SW1</text>
<text x="61.7" y="231.6">AMS1117-3.3</text>
<text x="70.2" y="229.1">U2</text>
<text x="139.1" y="231.2">Q1</text>
<text x="201.1" y="234">100nF</text>
<text x="201.6" y="231">C7</text>
<text x="42.3" y="239.5">10uF</text>
<text x="42.6" y="236.3">C4</text>
<text x="131.3" y="234.5">APM2301AAC</text>
<text x="68.5" y="250.9">C6</text>
<text x="68.2" y="254.2">10uF</text>
<text x="116.4" y="255.4">10uF</text>
<text x="116.7" y="252.1">C5</text>
<text x="129.1" y="255.4">10K</text>
<text x="129.1" y="252.1">R2</text>
<text x="211" y="257.4">47K</text>
<text x="211.4" y="254.2">R6</text>
<text x="143.2" y="269.8">R3</text>
<text x="211" y="267.9">47K</text>
<text x="211.4" y="264.8">R7</text>
<text x="143.2" y="273">1K</text>
</g>
<g font-size="3.2" fill="#00f">
<text x="313.6" y="21.5" transform="rotate(-90 313.6 21.5)">26</text>
<text x="228.2" y="29.6">U0TXD</text>
<text x="255.3" y="26.6">1</text>
<text x="258.8" y="28.4">1</text>
<text x="315.4" y="27" transform="rotate(-90 315.4 27)">26</text>
<text x="315.7" y="28.4">24</text>
<text x="321.2" y="26.6">24</text>
<text x="96.6" y="33.7">1</text>
<text x="100.1" y="35.5">GND</text>
<text x="143.1" y="35.5">GND</text>
<text x="143.1" y="31.9">GND</text>
<text x="151.9" y="33.7">38</text>
<text x="151.9" y="30.2">39</text>
<text x="228.2" y="33.2">U0RXD</text>
<text x="255.3" y="30.2">2</text>
<text x="255.3" y="33.7">3</text>
<text x="258.8" y="31.9">2</text>
<text x="258.8" y="35.5">3</text>
<text x="315.7" y="35.5">22</text>
<text x="315.7" y="31.9">23</text>
<text x="321.2" y="33.7">22</text>
<text x="321.2" y="30.2">23</text>
<text x="336.4" y="33.2">CSI_D2</text>
<text x="76.6" y="40.2">E32_RST</text>
<text x="96.6" y="37.2">2</text>
<text x="96.6" y="40.7">3</text>
<text x="100.1" y="39">VDD33</text>
<text x="142.5" y="39">IO23</text>
<text x="151.9" y="40.7">36</text>
<text x="151.9" y="37.2">37</text>
<text x="160.3" y="36.7">CSI_HSYNC</text>
<text x="162.9" y="40.2">CSI_PCLK</text>
<text x="228.2" y="36.7">ESP_IO1</text>
<text x="228.2" y="40.2">ESP_IO2</text>
<text x="255.3" y="37.2">4</text>
<text x="255.5" y="40.7">5</text>
<text x="258.8" y="39">4</text>
<text x="315.7" y="39">21</text>
<text x="321.2" y="40.7">20</text>
<text x="321.2" y="37.2">21</text>
<text x="336.4" y="36.7">CSI_D1</text>
<text x="336.4" y="40.2">CSI_D3</text>
<text x="76.6" y="43.7">CSI_D4</text>
<text x="76.6" y="47.3">CSI_D5</text>
<text x="96.6" y="44.3">4</text>
<text x="96.6" y="47.8">5</text>
<text x="100.1" y="42.5">EN</text>
<text x="100.1" y="46">SENSOR_VP</text>
<text x="141.8" y="46">TXD0</text>
<text x="142.5" y="42.5">IO22</text>
<text x="151.9" y="47.8">34</text>
<text x="151.9" y="44.3">35</text>
<text x="166.9" y="47.3">U0RXD</text>
<text x="167.1" y="43.7">U0TXD</text>
<text x="228.2" y="43.7">SD_CS</text>
<text x="228.2" y="47.3">SD_MOSI</text>
<text x="255.5" y="44.3">6</text>
<text x="255.5" y="47.8">7</text>
<text x="258.2" y="42.2">5</text>
<text x="258.2" y="45.7">6</text>
<text x="315.7" y="46">19</text>
<text x="315.7" y="42.5">20</text>
<text x="321.2" y="47.8">18</text>
<text x="321.2" y="44.3">19</text>
<text x="336.4" y="43.7">CSI_D0</text>
<text x="336.4" y="47.3">CSI_D4</text>
<text x="76.6" y="50.8">CSI_D6</text>
<text x="96.6" y="51.3">6</text>
<text x="100.1" y="49.6">SENSOR_VN</text>
<text x="100.1" y="53.1">IO34</text>
<text x="141.5" y="49.6">RXD0</text>
<text x="142.5" y="53.1">IO21</text>
<text x="151.9" y="51.3">33</text>
<text x="167.1" y="50.8">CSI_D3</text>
<text x="228.2" y="50.8">SD_CLK</text>
<text x="255.5" y="51.3">8</text>
<text x="258.2" y="49.2">7</text>
<text x="258.2" y="52.7">8</text>
<text x="315.7" y="53.1">17</text>
<text x="315.7" y="49.6">18</text>
<text x="321.2" y="51.3">17</text>
<text x="332.2" y="50.8">CSI_PCLK</text>
<text x="76.6" y="57.9">CAM_PWR</text>
<text x="76.6" y="54.3">CSI_D7</text>
<text x="96.6" y="54.9">7</text>
<text x="96.6" y="58.4">8</text>
<text x="100.1" y="56.6">IO35</text>
<text x="145.8" y="56.6">NC</text>
<text x="151.9" y="58.4">31</text>
<text x="151.9" y="54.9">32</text>
<text x="167.1" y="57.9">CSI_D2</text>
<text x="228.2" y="57.9">LED_RGB_OUT</text>
<text x="228.2" y="54.3">SD_MISO</text>
<text x="253.5" y="58.4">10</text>
<text x="255.5" y="54.9">9</text>
<text x="258.2" y="56.3">9</text>
<text x="258.2" y="59.8">10</text>
<text x="315.7" y="56.6">16</text>
<text x="321.2" y="58.4">15</text>
<text x="321.2" y="54.9">16</text>
<text x="336.4" y="54.3">CSI_D5</text>
<text x="76.6" y="61.4">LED_RGB</text>
<text x="76.6" y="64.9">ESP_IO1</text>
<text x="94.6" y="65.4">10</text>
<text x="96.6" y="61.9">9</text>
<text x="100.1" y="60.1">IO32</text>
<text x="100.1" y="63.7">IO33</text>
<text x="142.5" y="63.7">IO18</text>
<text x="142.5" y="60.1">IO19</text>
<text x="151.9" y="65.4">29</text>
<text x="151.9" y="61.9">30</text>
<text x="167.1" y="64.9">CSI_D0</text>
<text x="167.1" y="61.4">CSI_D1</text>
<text x="253.5" y="61.9">11</text>
<text x="253.5" y="65.4">12</text>
<text x="258.2" y="63.3">11</text>
<text x="315.7" y="63.7">14</text>
<text x="315.7" y="60.1">15</text>
<text x="321.2" y="65.4">13CSI_MCLK/PROG</text>
<text x="321.2" y="61.9">14</text>
<text x="336.4" y="61.4">CSI_D6</text>
<text x="76.6" y="72">TWI_SCK</text>
<text x="76.6" y="68.4">ESP_IO2</text>
<text x="94.6" y="69">11</text>
<text x="100.1" y="67.2">IO25</text>
<text x="100.1" y="70.7">IO26</text>
<text x="144.5" y="67.2">IO5</text>
<text x="145.8" y="70.7">NC</text>
<text x="151.9" y="69">28</text>
<text x="258.2" y="66.9">12</text>
<text x="315.7" y="70.7">12</text>
<text x="315.7" y="67.2">13</text>
<text x="321.2" y="69">12</text>
<text x="336.4" y="68.4">CSI_D7</text>
<text x="76.6" y="75.5">SD_CLK</text>
<text x="94.6" y="72.5">12</text>
<text x="94.6" y="76">13</text>
<text x="100.1" y="74.3">IO27</text>
<text x="100.1" y="77.8">IO14</text>
<text x="144.5" y="77.8">IO4</text>
<text x="145.8" y="74.3">NC</text>
<text x="151.9" y="76">26</text>
<text x="151.9" y="72.5">27</text>
<text x="160" y="75.5">TWI_SDA</text>
<text x="315.7" y="77.8">10</text>
<text x="315.7" y="74.3">11</text>
<text x="321.2" y="76">10</text>
<text x="321.2" y="72.5">11</text>
<text x="76.6" y="79">CSI_VSYNC 14</text>
<text x="94.6" y="83.1">15</text>
<text x="100.1" y="81.3">IO12</text>
<text x="144.5" y="81.3">IO0</text>
<text x="151.9" y="83.1">24</text>
<text x="151.9" y="79.6">25 CSI_MCLK/PROG</text>
<text x="163.9" y="82.6">SD_MISO</text>
<text x="228.2" y="80.8">E32_RST</text>
<text x="255.3" y="81.3">1</text>
<text x="258.8" y="83.1">1</text>
<text x="317.7" y="81.3">9</text>
<text x="321.2" y="83.1">8</text>
<text x="321.2" y="79.6">9</text>
<text x="329.6" y="79">CSI_HSYNC</text>
<text x="76.6" y="86.1">SD_CS</text>
<text x="94.6" y="86.6">16</text>
<text x="100.1" y="84.8">GND</text>
<text x="100.1" y="88.4">IO13</text>
<text x="142.5" y="88.4">IO15</text>
<text x="144.5" y="84.8">IO2</text>
<text x="151.9" y="86.6">23</text>
<text x="163.9" y="86.1">SD_MOSI</text>
<text x="228.2" y="84.3">CSI_MCLK/PROG 2</text>
<text x="228.2" y="87.8">IO0</text>
<text x="255.3" y="88.4">3</text>
<text x="258.8" y="86.6">2</text>
<text x="317.7" y="88.4">7</text>
<text x="317.7" y="84.8">8</text>
<text x="321.2" y="86.6">7</text>
<text x="329.6" y="86.1">CSI_VSYNC</text>
<text x="332.2" y="89.6">CAM_RST</text>
<text x="94.6" y="90.1">17</text>
<text x="94.6" y="93.7">18</text>
<text x="100.1" y="91.9">SD2</text>
<text x="100.1" y="95.4">SD3</text>
<text x="143.8" y="95.4">SD0</text>
<text x="143.8" y="91.9">SD1</text>
<text x="151.9" y="93.7">21</text>
<text x="151.9" y="90.1">22</text>
<text x="228.2" y="94.9">IO2</text>
<text x="228.2" y="91.4">IO1</text>
<text x="255.3" y="91.9">4</text>
<text x="255.5" y="95.4">5</text>
<text x="258.8" y="90.1">3</text>
<text x="258.8" y="93.7">4</text>
<text x="317.7" y="95.4">5</text>
<text x="317.7" y="91.9">6</text>
<text x="321.2" y="93.7">5</text>
<text x="321.2" y="90.1">6</text>
<text x="333.1" y="93.1">TWI_SCK</text>
<text x="94.6" y="97.2">19</text>
<text x="100.1" y="99">CMD</text>
<text x="144.2" y="99">CLK</text>
<text x="151.9" y="97.2">20</text>
<text x="228.2" y="102">IO4</text>
<text x="228.2" y="98.4">IO3</text>
<text x="255.5" y="99">6</text>
<text x="258.2" y="96.8">5</text>
<text x="258.2" y="100.4">6</text>
<text x="317.7" y="99">4</text>
<text x="321.2" y="100.7">3</text>
<text x="321.2" y="97.2">4</text>
<text x="332.9" y="100.2">TWI_SDA</text>
<text x="228.2" y="105.5">IO5</text>
<text x="255.5" y="102.5">7</text>
<text x="255.5" y="106">8</text>
<text x="258.2" y="103.9">7</text>
<text x="258.2" y="107.4">8</text>
<text x="317.7" y="106">2</text>
<text x="317.7" y="102.5">3</text>
<text x="321.2" y="107.8">1</text>
<text x="321.2" y="104.2">2</text>
<text x="228.2" y="112.5">IO7</text>
<text x="228.2" y="109">IO6</text>
<text x="253.5" y="113.1">10</text>
<text x="255.5" y="109.5">9</text>
<text x="258.2" y="110.9">9</text>
<text x="315.4" y="110.3" transform="rotate(-90 315.4 110.3)">25</text>
<text x="317.7" y="109.5">1</text>
<text x="30.7" y="117.8">3V3_SWITCH</text>
<text x="228.2" y="119.6">TWI_SDA</text>
<text x="228.2" y="116.1">TWI_SCK</text>
<text x="253.5" y="116.6">11</text>
<text x="258.2" y="114.5">10</text>
<text x="258.2" y="118">11</text>
<text x="313.6" y="115.9" transform="rotate(-90 313.6 115.9)">25</text>
<text x="56" y="125.4">1</text>
<text x="86.6" y="125.4">5</text>
<text x="253.5" y="120.1">12</text>
<text x="258.2" y="121.5">12</text>
<text x="56" y="128.9">2</text>
<text x="59.5" y="127.2">VIN</text>
<text x="59.5" y="130.7">GND</text>
<text x="76.2" y="127.2">VOUT</text>
<text x="56" y="132.5">3</text>
<text x="59.5" y="134.2">EN</text>
<text x="80.5" y="134.2">NC</text>
<text x="86.6" y="132.5">4</text>
<text x="314.7" y="137.2">TWI_SCK</text>
<text x="339.8" y="137.8">1</text>
<text x="367.2" y="137.8">6</text>
<text x="378.9" y="137.2">IO0</text>
<text x="216.5" y="141.3">1</text>
<text x="220" y="143.1">DAT2</text>
<text x="314.7" y="140.8">TWI_SDA</text>
<text x="339.8" y="141.3">2</text>
<text x="345" y="139.2">SCL</text>
<text x="345" y="142.7">SDA</text>
<text x="358.2" y="139.2">IO0</text>
<text x="358.2" y="142.7">IO1</text>
<text x="367.2" y="141.3">7</text>
<text x="378.9" y="140.8">IO1</text>
<text x="194.7" y="144.3">SD_CS</text>
<text x="194.7" y="147.8">SD_MOSI</text>
<text x="216.5" y="144.8">2</text>
<text x="216.5" y="148.3">3</text>
<text x="220" y="146.6">CD/DAT3</text>
<text x="339.8" y="148.3">3</text>
<text x="345" y="149.8">A0</text>
<text x="358.2" y="146.2">IO2</text>
<text x="358.2" y="149.8">IO3</text>
<text x="367.2" y="144.8">9</text>
<text x="367.2" y="148.3">10</text>
<text x="378.9" y="144.3">IO2</text>
<text x="378.9" y="147.8">IO3</text>
<text x="113.1" y="153.6">4</text>
<text x="116.6" y="155.4">3</text>
<text x="116.6" y="151.9">4</text>
<text x="133.6" y="154.9">U0TXD</text>
<text x="194.7" y="154.9">SD_CLK</text>
<text x="216.5" y="151.9">4</text>
<text x="216.5" y="155.4">5</text>
<text x="220" y="150.1">CMD</text>
<text x="220" y="153.6">VDD</text>
<text x="246" y="155">9</text>
<text x="250.5" y="153.6">9</text>
<text x="339.8" y="151.9">4</text>
<text x="339.8" y="155.4">5</text>
<text x="345" y="153.3">A1</text>
<text x="358.2" y="153.3">IO4</text>
<text x="367.2" y="151.9">11</text>
<text x="367.2" y="155.4">12</text>
<text x="378.9" y="151.3">IO4</text>
<text x="378.9" y="154.9">IO5</text>
<text x="113.1" y="160.7">2</text>
<text x="113.1" y="157.2">3</text>
<text x="116.6" y="158.9">2</text>
<text x="133.4" y="158.4">U0RXD</text>
<text x="194.7" y="161.9">SD_MISO</text>
<text x="216.5" y="158.9">6</text>
<text x="220" y="157.2">CLX</text>
<text x="220" y="160.7">VSS</text>
<text x="244" y="158.6">10</text>
<text x="250.5" y="157.2">10</text>
<text x="250.5" y="160.7">11</text>
<text x="309.4" y="161.9">3V3_SWITCH</text>
<text x="345" y="156.8">A2</text>
<text x="358.2" y="156.8">IO5</text>
<text x="358.2" y="160.3">IO6</text>
<text x="367.2" y="158.9">13</text>
<text x="378.9" y="158.4">IO6</text>
<text x="378.9" y="161.9">IO7</text>
<text x="113.1" y="164.2">1</text>
<text x="116.6" y="162.5">1</text>
<text x="216.5" y="162.5">7</text>
<text x="216.5" y="166">8</text>
<text x="220" y="164.2">DAT0</text>
<text x="220" y="167.7">DAT1</text>
<text x="244" y="162.1">11</text>
<text x="244" y="165.6">12</text>
<text x="250.5" y="164.2">12</text>
<text x="337.8" y="162.5">15</text>
<text x="345" y="163.9">RESET#IO7</text>
<text x="367.2" y="162.5">14</text>
<text x="337.8" y="169.5">16</text>
<text x="345" y="170.9">VDD</text>
<text x="357.6" y="170.9">VSS</text>
<text x="367.2" y="169.5">8</text>
<text x="16.6" y="184.9">LED_RGB_OUT</text>
<text x="49" y="181.9">1</text>
<text x="49" y="185.4">2</text>
<text x="52.5" y="183.6">VDD</text>
<text x="71.9" y="183.6">DIN</text>
<text x="79.6" y="185.4">3</text>
<text x="79.6" y="181.9">4</text>
<text x="96.2" y="181.3">LED_RGB</text>
<text x="52.5" y="187.1">DOUT</text>
<text x="71.6" y="187.1">VSS</text>
<text x="138.9" y="201.3">1</text>
<text x="142.4" y="203">IN</text>
<text x="154.2" y="203">OUT</text>
<text x="162.5" y="201.3">5</text>
<text x="101.2" y="207.8">3V3_SWITCH</text>
<text x="138.9" y="204.8">2</text>
<text x="138.9" y="208.3">3</text>
<text x="142.4" y="206.6">GND</text>
<text x="162.5" y="208.3">4</text>
<text x="142.4" y="210.1">EN</text>
<text x="154.9" y="210.1">N/C</text>
<text x="283.1" y="211.3">CSI_MCLK/PROG</text>
<text x="362.5" y="211.3">E32_RST</text>
<text x="178.9" y="216.6">CAM_RST</text>
<text x="283.6" y="217.5" transform="rotate(-90 283.6 217.5)">2</text>
<text x="350.7" y="217.5" transform="rotate(-90 350.7 217.5)">2</text>
<text x="283.6" y="230.1" transform="rotate(-90 283.6 230.1)">1</text>
<text x="350.7" y="230.1" transform="rotate(-90 350.7 230.1)">1</text>
<text x="57.8" y="236.5">1</text>
<text x="61.3" y="238.3">GND</text>
<text x="149.5" y="239.5">3V3_SWITCH</text>
<text x="57.8" y="240.1">2</text>
<text x="57.8" y="243.6">3</text>
<text x="61.3" y="241.8">Vout</text>
<text x="61.3" y="245.4">Vin</text>
<text x="76" y="241.8">Vout</text>
<text x="84.8" y="240.1">4</text>
<text x="187.7" y="258.9">TWI_SCK</text>
<text x="187.7" y="269.5">TWI_SDA</text>
<text x="149.5" y="274.8">CAM_PWR</text>
</g>
</svg>
